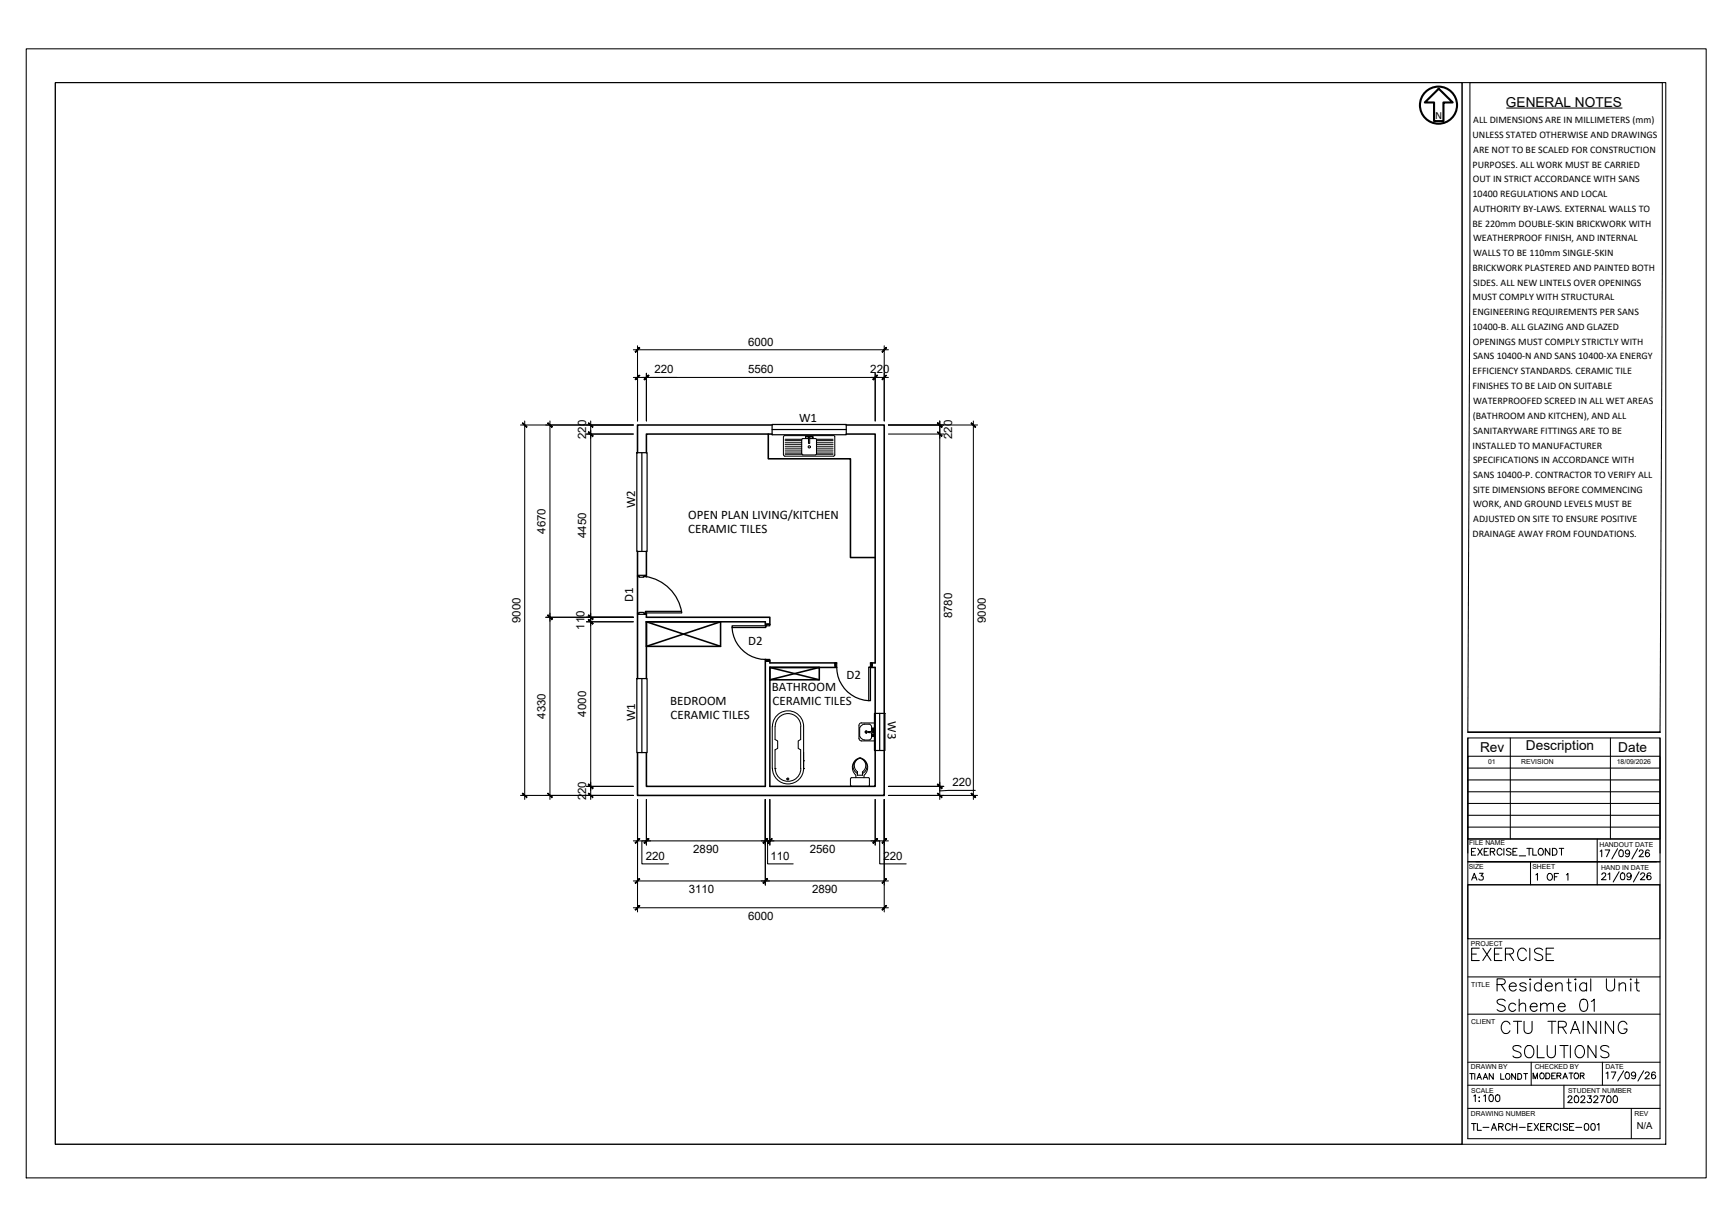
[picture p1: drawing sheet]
<svg xmlns="http://www.w3.org/2000/svg" width="420mm" height="297mm" viewBox="0 0 420 297" stroke-linecap="round" stroke-linejoin="round" font-family="sans-serif">
<!-- layer: 0 -->
<g fill="none" stroke="#000" stroke-width=".38">
<path d="M186.8 105.5v6h20v24h6M187.7 103.3h-32.7v6.7M187.7 105.5h-30.5v4.5M205.8 103.3h9.2v90.1h-60v-10.5M205.8 105.5h7v55.6h-1.1M155 134v30.9M157.2 134v6.2M157.2 149v1h30v1.8M157.2 151.1h18v6h-18zM157.2 151.1v13.8M157.2 151.1h28.9v1M157.2 151.1l18 6"/>
<path d="M175.2 151.1l-18 6M186.1 160.3v30.8h-28.9v-8.2M187.2 162.2v28.9h25.6v-28.9h-1.1M187.2 162.2h12v3h-12zM187.2 160.6v.5h16.2M187.2 162.2h16.2M187.2 162.2l12 3M199.2 162.2l-12 3"/>
</g>
<!-- layer: Door -->
<g fill="none" stroke="#000" stroke-width=".3">
<path d="M155 139.8h1.9v.4l-1.4 .1v-.1h-.5zM155 149l1.4-.1v.1h.5v.3h-1.9zM156.9 140.1a10.5 10.5 0 0 1 8.9 8.9M165.7 148.6h-8.8v.4h8.8M178 152.1h9.2v-.3h-1v.7h-8.2zM178 152.5a8.2 8.2 0 0 0 8.2 7.8M186.3 151.7l.8 .1zM186.2 160.3h1v.3h-1zM186.3 160.6l.8 .1zM203.1 161.2v.8zM203.1 161.1h.3v1.1h-.3zM203.4 162.2a8.2 8.2 0 0 0 7.8 8.1"/>
<path d="M211.7 161.1v9.2h-.5v-8.1h.8v-1.1zM212 161.2v.8z"/>
</g>
<!-- layer: window -->
<path d="M154.8 110h2.5v24h-2.5zM156.1 110v24M187.7 103.2h18.1v2.5h-18.1zM187.7 104.4h18.1M154.8 164.9h2.5v18h-2.5zM156.1 164.9v18M212.6 173.4h2.6v9h-2.6zM213.9 173.4v9" fill="none" stroke="#000" stroke-width=".3"/>
<!-- layer: objects -->
<g fill="none" stroke="#000" stroke-width=".25">
<path d="M190.8 105.9h11.8M190.8 105.8l-.3 .4v4.4l.3 .3M190.9 106.8h4M190.9 107.1h4M190.9 107.6h4M190.9 108.1h4M190.9 108.6h4M190.9 109.1h4M190.9 109.6h4M190.9 110.1h4M190.9 110.4h4M196.6 106.6l-1.6 .1-.1 3.6 .3 .2 3.1 .1 .2-.3v-3.4l-.2-.3h-1.4"/>
<path d="M196.6 107.7v-1.6h.3v1.6M196.6 107.7h.3M196.9 106.5h.7M197.6 106.1v.4v-.4h-1.7v.4h.7M198.5 106.8h4.1M198.5 107.1h4.1M198.5 107.6h4.1M198.5 108.1h4.1M198.5 108.6h4.1M198.5 109.1h4.1M198.5 109.6h4.1M198.5 110.1h4.1"/>
<path d="M198.5 110.4h4.1M202.7 105.8l.3 .4v4.4l-.2 .2-12 .1M187.8 176.6v10.2M187.8 176.6a3.8 3.8 0 0 1 3.8-3.8 3.8 3.8 0 0 1 3.8 3.8v10.2M188.5 176.6v3.2l.6 .3v1.8l-.6 .4v4.6M188.5 176.6a3.1 3.1 0 0 1 3.1-3.1 3.1 3.1 0 0 1 3.1 3.1v3.2l-.6 .3v1.8l.6 .4v4.5M209.5 175.7h3.1v4.4h-3.1l-.5-.2-.1-.4v-3.2M209.5 175.7l-.5 .2-.1 .4M211.1 177.8l.4 .1M211.1 177.9l1.4-.2v.5l-1.4-.1zM211.3 176h-1.1l-.9 .6-.2 .3-.1 2.1 .8 .8 1.5 .1M211.3 176l.5 .3 .1 .6"/>
<path d="M211.5 178l-.4 .1M211.9 176.9v.9M211.9 178.2v.8M211.9 179l-.1 .6-.5 .3M212 177h.5v.5h-.5zM212 178.5h.5v.5h-.5zM212.2 178l.3 .2M212.5 177.7l-.3 .2M188.5 186.8h.1M188.5 186.8a3.1 3.1 0 0 0 3.1 3.1 3.1 3.1 0 0 0 3.1-3.1M195.4 182.8v4M195.4 184.9h.1"/>
<path d="M195.4 186.8h.1M195.4 186.8a3.8 3.8 0 0 1-3.8 3.8 3.8 3.8 0 0 1-3.8-3.8M207 191.1h4.1M207.1 191.1l-.3-.2v-1.6l.3-.3 4.2 .1 .1 1.8-.2 .2M208.1 188.4v.6M208.1 188.4a2.43 2.43 0 0 1 1-4.2 2.43 2.43 0 0 1 1.8 1.8 2.43 2.43 0 0 1-.8 2.4M208.4 184.6h.1M208.4 184.6a1.97 1.97 0 0 0 .1 3.4M208.5 187.6v.8h1.2v-.8M208.5 187.6a1.84 1.84 0 0 1-.8-1.8 1.84 1.84 0 0 1 1.4-1.5 1.85 1.85 0 0 1 1.4 1.5 1.85 1.85 0 0 1-.8 1.8M209.7 184.6h.1M209.8 184.6a1.97 1.97 0 0 1-.1 3.4"/>
<path d="M210.1 188.4v.6"/>
<circle cx="196.8" cy="108.6" r=".28"/>
<circle cx="210.6" cy="177.9" r=".28"/>
<circle cx="210.6" cy="177.9" r=".19"/>
<circle cx="212.3" cy="177.9" r=".06"/>
<circle cx="212.3" cy="178.7" r=".23"/>
<circle cx="212.3" cy="177.2" r=".23"/>
<circle cx="212.3" cy="177.2" r=".19"/>
<circle cx="212.3" cy="178.7" r=".19"/>
<circle cx="191.6" cy="189.3" r=".23"/>
</g>
<!-- layer: drawing -->
<g fill="none" stroke="#000" stroke-width=".51">
<path d="M346.4 24.9l3.4-3.3 3.4 3.3h-2.2v4.5h-2.3v-4.5z"/>
<circle cx="349.8" cy="25.6" r="4.5"/>
</g>
<!-- layer: annotate -->
<g fill="none" stroke="#000" stroke-width=".25">
<path d="M154 91.8h10.6M154 85h62M155 84v18.3M156.2 91.8h59.8M157.2 90.7v11.6M212.8 90.7v11.6M215 84v18.3M126.6 103.3h27.4M127.6 102.3v92M133.7 102.3v92M142.6 105.5h11.4M143.6 102.3v92"/>
<path d="M216 105.5h13.5M216 103.3h21.7M228.5 102.3v92M236.7 102.3v92M132.7 150h21.3M142.6 151.1h11.4M126.6 193.4h27.4M142.6 191.1h11.4M155 194.3v27.4M157.2 194.3v11.1M186.1 194.3v20.9M187.2 194.3v11.1"/>
<path d="M212.8 194.3v11.1M215 194.3v27.4M216 193.4h21.7M216 191.1h13.5M237.1 192.1l-8.6 .1M154 204.4h62M154 214.1h62M156.1 204.4v5.6h6.4M186.6 204.4v5.6h6.3M213.9 204.4v5.6h6.4M356.9 215.1h46.7v13.1h-46.7zM154 220.7h62"/>
</g>
<g fill="#000" stroke="#000" stroke-width=".24">
<path d="M155.4 91.2l-.9 1.1 1.1-1zM154.4 92.2l1-1-.9 1.1z"/>
<path d="M155.4 84.5l-.9 1.1 1.1-1zM154.4 85.5l1-1-.9 1.1z"/>
<path d="M156.6 92.2l.1 .1 .9-1.1zM157.6 91.2l.2 .1-1.1 1z"/>
<path d="M157.6 91.2l-.9 1.1 1.1-1zM156.6 92.2l1-1-.9 1.1z"/>
<path d="M212.2 92.2l.1 .1 1-1.1zM213.3 91.2l-1 1.1z"/>
<path d="M213.3 91.2l-1 1.1zM212.2 92.2l1.1-1-1 1.1z"/>
<path d="M214.4 92.2l.1 .1 1-1.1zM215.5 91.2l-1 1.1z"/>
<path d="M214.4 85.5l.1 .1 1-1.1zM215.5 84.5v.1l-1 1z"/>
<path d="M127 102.9l1 1 .1-.1zM127.1 102.8l1 1-1.1-.9z"/>
<path d="M133.2 102.9l1 1 .1-.1zM133.3 102.8l1 1-1.1-.9z"/>
<path d="M143.2 105l-.1 .1 1.1 .9zM143.1 105.1l1.1 .9-.1 .1z"/>
<path d="M143.1 105.1l1 1 .1-.1zM143.2 105l1 1-1.1-.9z"/>
<path d="M143.1 102.9l1 1 .1-.1zM143.2 102.8l1 1-1.1-.9z"/>
<path d="M228 105v.1l1.1 .9zM228 105.1l1.1 .9-.2 .1z"/>
<path d="M228 102.9l.9 1 .2-.1zM228 102.8l1.1 1-1.1-.9z"/>
<path d="M228 102.9l.9 1 .2-.1zM228 102.8l1.1 1-1.1-.9z"/>
<path d="M236.1 102.9l1 1 .1-.1zM236.2 102.8l1 1-1.1-.9z"/>
<path d="M133.3 149.5l1 1zM133.2 149.6l1.1 .9-.1 .1z"/>
<path d="M133.2 149.6l1 1 .1-.1zM133.3 149.5l1 1z"/>
<path d="M143.2 149.5l1 1zM143.1 149.6l1.1 .9-.1 .1z"/>
<path d="M143.2 149.5l1 1zM143.1 149.6l1.1 .9-.1 .1z"/>
<path d="M143.1 150.7l1 1 .1-.1zM143.1 150.7l1.1 .9z"/>
<path d="M143.1 150.7l1 1 .1-.1zM143.1 150.7l1.1 .9z"/>
<path d="M127.1 192.8l1 1zM127 192.9l1.1 .9-.1 .1z"/>
<path d="M133.3 192.8l1 1zM133.2 192.9l1.1 .9-.1 .1z"/>
<path d="M143.2 192.8l1 1zM143.1 192.9l1.1 .9-.1 .1z"/>
<path d="M143.2 190.6l1 1zM143.1 190.7l1.1 .9-.1 .1z"/>
<path d="M143.1 190.7l1 1 .1-.1zM143.1 190.7l1.1 .9z"/>
<path d="M228 190.7l1.1 .9zM228 190.7l1.1 .9-.2 .1z"/>
<path d="M228 192.8l1.1 1zM228 192.9l1.1 .9-.2 .1z"/>
<path d="M228 190.7l.9 1 .2-.1zM228 190.7l1.1 .9z"/>
<path d="M236.2 192.8l1 1zM236.1 192.9l1.1 .9-.1 .1z"/>
<path d="M155.4 203.8l-.9 1.1 1.1-1zM155.4 203.8l-.9 1.1h-.1z"/>
<path d="M155.4 213.6l-.9 1.1 1.1-1zM155.4 213.6l-.9 1.1-.1-.1z"/>
<path d="M156.6 204.9h.1l.9-1.1zM157.6 203.8l.2 .1-1.1 1z"/>
<path d="M157.6 203.8l-.9 1.1 1.1-1zM156.6 204.9l1-1.1-.9 1.1z"/>
<path d="M185.5 204.9h.2l.8-1.1zM186.5 203.8l-.8 1.1z"/>
<path d="M185.5 204.9h.2l.8-1.1zM186.5 203.8l-.8 1.1z"/>
<path d="M185.5 214.6l.2 .1 .8-1.1zM186.5 213.6l.1 .1-.9 1z"/>
<path d="M186.5 213.6l-.8 1.1 .9-1zM186.5 213.6l-.8 1.1-.2-.1z"/>
<path d="M187.6 203.8l-.8 1.1zM187.6 203.8l-.8 1.1h-.2z"/>
<path d="M187.6 203.8l-.8 1.1zM187.6 203.8l-.8 1.1h-.2z"/>
<path d="M212.2 204.9l1.1-1.1zM213.3 203.8l-1 1.1z"/>
<path d="M213.3 203.8l-1 1.1zM213.3 203.8l-1 1.1z"/>
<path d="M214.4 204.9l1.1-1.1zM215.5 203.8l-1 1.1z"/>
<path d="M214.4 214.6l1.1-1zM215.5 213.6v.1l-1 1z"/>
<path d="M155.4 220.1l-.9 1.1 1.1-1zM154.4 221.1l1-1-.9 1.1z"/>
<path d="M214.4 221.1l1.1-1zM215.5 220.1l-1 1.1z"/>
</g>
<!-- layer: Title Block -->
<g fill="none" stroke="#000" stroke-width=".25">
<path d="M6.4 11.9h408.5v274.4h-408.5zM13.4 20.1h391.6v258h-391.6zM355.5 20.1v258M357.4 20.1h46.8v45.7l-.6 112.2h-46.7l.5-115zM366.3 26.3h28.1M356.9 179.4v97.4h46.7v-97.4M356.9 178h46.7M367.2 179.4v24.5M391.6 179.4v24.5M356.9 183.8h46.7v20.1h-46.7zM356.9 198.2h46.7M356.9 195.3h46.7"/>
<path d="M356.9 192.5h46.7M356.9 189.6h46.7M356.9 186.7h46.7M403.6 183.8v-4.4h-46.7v4.7M356.9 209.5h46.7M356.9 201.1h46.7M356.9 215.1h46.7M356.9 203.9h46.7M357.8 207h.6M358.8 206.2h-1v1.7h1M359.3 206.2l1.1 1.7M360.4 206.2l-1.1 1.7"/>
<path d="M360.9 207h.6M361.9 206.2h-1v1.7h1M362.4 207l.9-.1 .2-.2-.1-.3-1-.2v1.7M362.9 207l.6 .9M365.2 206.6a.61 .61 0 0 0-.7-.4 .61 .61 0 0 0-.5 .7 .67 .67 0 0 0 .3 .9 .67 .67 0 0 0 .9-.3M365.7 206.2v1.7M367.4 206.5a.6 .6 0 0 0-.6-.3 .6 .6 0 0 0-.5 .4l1.1 .8v.3l-.4 .2-.7-.2M367.9 207h.6M368.9 206.2h-1v1.7h1M369.4 208h1.6M371.2 206.2h1.1M371.8 206.2v1.7"/>
<path d="M372.1 209.5v5.6M372.7 206.2v1.7h.9M373.5 212.7l.3-.4v1.7M374.2 206.5a.75 .75 0 0 1 1 .1 .75 .75 0 0 1-.1 1.1 .75 .75 0 0 1-1.1-.2 .75 .75 0 0 1 .2-1zM376.5 212.4a.76 .76 0 0 1 1 .7 .76 .76 0 0 1-1 .8l-.3-.6 .1-.6zM376.8 206.2v1.7l-1.1-1.7v1.7M377.5 206.2h.5a.88 .88 0 0 1 .6 .8 .88 .88 0 0 1-.6 .9h-.5zM377.9 213.1h.7M379 212.3h-1.1v1.7M379.1 206.2h1.1M379.7 206.2v1.7M380.9 212.7l.3-.4v1.7"/>
<path d="M388.4 203.9v11.2M389.1 206.9l.4-.3v1.7M389.5 212.6l.3-.4 .5 .1 .1 .2-.2 .6-.8 .7h1.1M390.3 206.6h1.1l-.8 1.7M391 212.5l.4-.3v1.6M393.3 206.3l-1.4 2.5M393.7 211.9l-1.5 2.5M393.9 206.7a.54 .54 0 0 1 .8 .2v1.1a.54 .54 0 0 1-.5 .3 .54 .54 0 0 1-.5-.3l-.1-.7zM394.2 212.3a.5 .5 0 0 1 .8 .2l.1 .4a.7 .7 0 0 1-.7 .9 1.02 1.02 0 0 1-.2-1.5zM396.2 207.2a.51 .51 0 0 1-.7 .4 .51 .51 0 0 1-.2-.8 .51 .51 0 0 1 .8 .1l.1 .3a.77 .77 0 0 1-.6 1.1l-.3-.3M396.6 212.7a.53 .53 0 0 1-.7 .5 .53 .53 0 0 1-.2-.8 .53 .53 0 0 1 .8 0l.1 .3a.77 .77 0 0 1-.6 1.1l-.4-.2M398.2 206.3l-1.4 2.5"/>
<path d="M398.6 211.9l-1.4 2.5M398.6 207l.1-.3 .5-.1 .3 .5-1 1.2h1.1M398.9 212.6l.4-.4 .4 .1 .2 .2-.2 .6-.8 .7h1.1M401 206.9l-.1-.2a.5 .5 0 0 0-.7 .2v1.1a.51 .51 0 0 0 .8 .1 .51 .51 0 0 0-.2-.8 .51 .51 0 0 0-.7 .4M401.4 212.4l-.1-.1a.54 .54 0 0 0-.8 .2v1.1a.52 .52 0 0 0 .8 .2 .52 .52 0 0 0-.1-.9 .52 .52 0 0 0-.7 .4M356.9 237.5h46.7M364 239.3l1.7-.1a.68 .68 0 0 0 0-1.1l-1.7-.2v3M365 239.3l1 1.6M367 239.7h1.7a.85 .85 0 0 0-.9-.9 .85 .85 0 0 0-.8 .9 .93 .93 0 0 0 .5 1.1 .93 .93 0 0 0 1.2-.3M371.1 239.3a.9 .9 0 0 0-1.6 0 1.67 1.67 0 0 0 1.5 .7l.1 .5a.9 .9 0 0 1-1.6 0M372.1 237.9l.1 .2-.1 .1-.2-.1zM372.1 238.9v2"/>
<path d="M374.8 239.3a.95 .95 0 0 0-1.4-.1 .95 .95 0 0 0 0 1.4 .95 .95 0 0 0 1.4-.1M374.8 237.9v3M375.7 239.7h1.7a.85 .85 0 0 0-.8-.9 .85 .85 0 0 0-.9 .9 .93 .93 0 0 0 .6 1.1 .93 .93 0 0 0 1.1-.3M378.3 239.5l.7-.6 .7 .2 .1 1.8M378.3 238.9v2M381 238.9h1M381.4 237.9v2.4l.1 .5 .6 .1M382.9 238.1l.2-.2 .1 .2-.1 .1zM383.1 238.9v2M385.8 239.3a.95 .95 0 0 0-1.4-.1 .95 .95 0 0 0 0 1.4 .95 .95 0 0 0 1.4-.1M385.8 238.9v2M386.8 237.9v3"/>
<path d="M390.6 237.9v2.1a1.01 1.01 0 0 0 1 .9 1.01 1.01 0 0 0 1-.9v-2.1M393.7 239.5l.7-.6 .7 .2 .2 1.8M393.7 238.9v2M396.5 237.9l.1 .2-.1 .1-.1-.1zM396.5 238.9v2M397.5 238.9h1M398 237.9v2.4l.1 .5 .5 .1M356.9 246.5h46.7M356.9 258.2h46.7M366 243.3a1.14 1.14 0 0 0-2 .3l.6 .6 .8 .2a.74 .74 0 0 1 .3 1.3 1.32 1.32 0 0 1-1.7-.3M368.5 244.3a.95 .95 0 0 0-1.4-.2 .95 .95 0 0 0 0 1.4 .95 .95 0 0 0 1.4-.1M369.4 244.4l.7-.5 .7 .1 .2 .4v1.4"/>
<path d="M369.4 242.9v2.9M372.1 244.7h1.6a.85 .85 0 0 0-.8-.9 .85 .85 0 0 0-.8 .9 .94 .94 0 0 0 .5 1 .94 .94 0 0 0 1.1-.3M372.3 258.2v5.6M374.6 244.4l.7-.5 .7 .1 .2 1.8M374.6 243.9v1.9M376.2 244.4l.7-.5 .7 .1 .1 1.8M378.9 244.7h1.7a.88 .88 0 0 0-1.1-.9 .88 .88 0 0 0-.6 1.2 .91 .91 0 0 0 .7 .8 .91 .91 0 0 0 1-.4M384.5 243a1.02 1.02 0 0 1 1.4 .4 2.46 2.46 0 0 1-.3 2.3 .9 .9 0 0 1-1.4-.4 2.32 2.32 0 0 1 .3-2.3zM386.9 243.4l.7-.5v2.9M389.6 258.2v5.6M356.9 263.8h46.7M356.9 269.4h46.7"/>
<path d="M357.4 261h.9M357.8 261v1.4M358.3 266.4l.4-.3v1.7M358.6 261v1.4M359.1 262.4l.6-1.4 .5 1.4M359.4 261.9h.6M359.6 266.7v.1zM359.6 267.6v.2zM360.6 262.4l.6-1.4 .5 1.4M360.8 266.4l.4-.3v1.7M360.8 261.9h.7M362.3 266.2a.51 .51 0 0 1 .7 .2l.1 .4a.73 .73 0 0 1-.6 1 1.04 1.04 0 0 1-.2-1.6z"/>
<path d="M363.1 261v1.4l-1-1.4v1.4M363.8 266.2a.56 .56 0 0 1 .8 .2l.1 .4a.68 .68 0 0 1-.6 1 1.01 1.01 0 0 1-.3-1.6zM364.9 261v1.4h.8M366.3 261a.67 .67 0 0 1 .9 .7 .67 .67 0 0 1-.9 .6l-.3-.5zM368.5 261v1.4l-.9-1.4v1.4M369 261h.5a.75 .75 0 0 1 .5 .7 .75 .75 0 0 1-.5 .7h-.5zM380.3 263.8v5.6M390.5 260.9l.4-.3v1.6M391.8 260.6h1.1l-.8 1.6M394.8 260.3l-1.5 2.5M395.3 260.7a.51 .51 0 0 1 .8 .2v1a.51 .51 0 0 1-.5 .3 .51 .51 0 0 1-.4-.3l-.1-.6zM396.6 269.4v7.3"/>
<path d="M397.7 261.1a.53 .53 0 0 1-.7 .5 .53 .53 0 0 1-.2-.8 .53 .53 0 0 1 .8 0l.1 .3a.77 .77 0 0 1-.6 1.1l-.4-.2M399.7 260.3l-1.4 2.5M400 261a.51 .51 0 0 1 .5-.4 .51 .51 0 0 1 .5 .3l-.1 .3-.9 1h1.1M402.5 260.8l-.1-.1a.51 .51 0 0 0-.8 .2v1.1a.51 .51 0 0 0 .9 .1 .51 .51 0 0 0-.2-.8 .51 .51 0 0 0-.7 .4"/>
</g>
<!-- layer: 0 -->
<path d="M13.4 20.1h342.1v258h-342.1z" fill="none" stroke="#000" stroke-width=".24"/>
<text font-size="6.6" x="363.7" y="252.6">CTU TRAINING</text>
<g font-size="6.2">
<text x="356.7" y="234.6">EXERCISE</text>
<text x="366.5" y="258.2">SOLUTIONS</text>
</g>
<text font-size="4.9" x="356.7" y="215.2">A3</text>
<g font-size="4.4">
<text x="371.5" y="263.5">MODERATOR</text>
<text x="379.9" y="269.2">20232700</text>
<text x="356.7" y="275.9">TL-ARCH-EXERCISE-001</text>
</g>
<g font-size="3.3">
<text x="366.2" y="25.9">GENERAL NOTES</text>
<text x="359.9" y="182.7">Rev</text>
<text x="371" y="182.3">Description</text>
<text x="393.5" y="182.7">Date</text>
</g>
<g font-size="3.2">
<text x="194.3" y="102.5">W1</text>
<text x="154.4" y="123.6" transform="rotate(-90 154.4 123.6)">W2</text>
<text x="167.3" y="126.2">OPEN PLAN LIVING/KITCHEN</text>
<text x="167.3" y="129.5">CERAMIC TILES</text>
<text x="154" y="146.4" transform="rotate(-90 154 146.4)">D1</text>
<text x="181.9" y="156.8">D2</text>
<text x="205.9" y="165">D2</text>
<text x="162.9" y="171.4">BEDROOM</text>
<text x="187.7" y="168.1">BATHROOM</text>
<text x="187.8" y="171.5">CERAMIC TILES</text>
<text x="154.5" y="175.4" transform="rotate(-90 154.5 175.4)">W1</text>
<text x="163.1" y="174.7">CERAMIC TILES</text>
<text x="215.8" y="175.3" transform="rotate(90 215.8 175.3)">W3</text>
</g>
<g font-size="2.8">
<text x="181.9" y="84">6000</text>
<text x="159.1" y="90.7">220</text>
<text x="181.9" y="90.7">5560</text>
<text x="211.6" y="90.7">220</text>
<text x="142.6" y="106.7" transform="rotate(-90 142.6 106.7)">220</text>
<text x="231.5" y="106.7" transform="rotate(-90 231.5 106.7)">220</text>
<text x="132.7" y="129.7" transform="rotate(-90 132.7 129.7)">4670</text>
<text x="142.6" y="130.8" transform="rotate(-90 142.6 130.8)">4450</text>
<text x="126.5" y="151.4" transform="rotate(-90 126.5 151.4)">9000</text>
<text x="142.1" y="153" transform="rotate(-90 142.1 153)">110</text>
<text x="231.5" y="150.3" transform="rotate(-90 231.5 150.3)">8780</text>
<text x="239.7" y="151.4" transform="rotate(-90 239.7 151.4)">9000</text>
<text x="132.7" y="174.7" transform="rotate(-90 132.7 174.7)">4330</text>
<text x="142.6" y="174.2" transform="rotate(-90 142.6 174.2)">4000</text>
<text x="231.6" y="191.1">220</text>
<text x="142.6" y="194.5" transform="rotate(-90 142.6 194.5)">220</text>
<text x="157" y="208.9">220</text>
<text x="168.6" y="207.4">2890</text>
<text x="187.4" y="208.9">110</text>
<text x="196.9" y="207.4">2560</text>
<text x="214.8" y="208.9">220</text>
<text x="167.5" y="217.1">3110</text>
<text x="197.5" y="217.1">2890</text>
<text x="181.9" y="223.7">6000</text>
</g>
<text font-size="2.7" x="349" y="29">N</text>
<g font-size="2.4">
<text x="358.2" y="29.9">ALL DIMENSIONS ARE IN MILLIMETERS (mm)</text>
<text x="358" y="33.6">UNLESS STATED OTHERWISE AND DRAWINGS</text>
<text x="358" y="40.7">PURPOSES. ALL WORK MUST BE CARRIED</text>
<text x="358.2" y="37.1">ARE NOT TO BE SCALED FOR CONSTRUCTION</text>
<text x="358" y="47.9">10400 REGULATIONS AND LOCAL</text>
<text x="358.1" y="44.3">OUT IN STRICT ACCORDANCE WITH SANS</text>
<text x="358.2" y="51.5">AUTHORITY BY-LAWS. EXTERNAL WALLS TO</text>
<text x="358" y="55.1">BE 220mm DOUBLE-SKIN BRICKWORK WITH</text>
<text x="358.2" y="58.6">WEATHERPROOF FINISH, AND INTERNAL</text>
<text x="358" y="65.8">BRICKWORK PLASTERED AND PAINTED BOTH</text>
<text x="358.2" y="62.2">WALLS TO BE 110mm SINGLE-SKIN</text>
<text x="358.2" y="69.4">SIDES. ALL NEW LINTELS OVER OPENINGS</text>
<text x="358" y="73">MUST COMPLY WITH STRUCTURAL</text>
<text x="358" y="76.6">ENGINEERING REQUIREMENTS PER SANS</text>
<text x="358" y="80.2">10400-B. ALL GLAZING AND GLAZED</text>
<text x="358.1" y="83.7">OPENINGS MUST COMPLY STRICTLY WITH</text>
<text x="358.2" y="87.3">SANS 10400-N AND SANS 10400-XA ENERGY</text>
<text x="358" y="90.9">EFFICIENCY STANDARDS. CERAMIC TILE</text>
<text x="358" y="94.5">FINISHES TO BE LAID ON SUITABLE</text>
<text x="358.1" y="101.8">(BATHROOM AND KITCHEN), AND ALL</text>
<text x="358.2" y="98.1">WATERPROOFED SCREED IN ALL WET AREAS</text>
<text x="358.2" y="105.4">SANITARYWARE FITTINGS ARE TO BE</text>
<text x="358" y="109">INSTALLED TO MANUFACTURER</text>
<text x="358.2" y="112.6">SPECIFICATIONS IN ACCORDANCE WITH</text>
<text x="358.2" y="116.2">SANS 10400-P. CONTRACTOR TO VERIFY ALL</text>
<text x="358.2" y="119.8">SITE DIMENSIONS BEFORE COMMENCING</text>
<text x="358.2" y="123.3">WORK, AND GROUND LEVELS MUST BE</text>
<text x="358" y="130.5">DRAINAGE AWAY FROM FOUNDATIONS.</text>
<text x="358.2" y="126.9">ADJUSTED ON SITE TO ENSURE POSITIVE</text>
</g>
<text font-size="2.3" x="398" y="274.5">N/A</text>
<g font-size="1.7">
<text x="361.9" y="185.7">01</text>
<text x="369.9" y="185.7">REVISION</text>
<text x="393.1" y="185.7">18/09/2026</text>
<text x="357.2" y="205.4">FILE NAME</text>
<text x="388.9" y="205.8">HANDOUT DATE</text>
<text x="357.1" y="211.3">SIZE</text>
<text x="372.6" y="211.3">SHEET</text>
<text x="389.3" y="211.5">HAND IN DATE</text>
<text x="357.7" y="229.8">PROJECT</text>
<text x="357.7" y="239.9">TITLE</text>
<text x="357.7" y="248.9">CLIENT</text>
<text x="357.7" y="259.8">DRAWN BY</text>
<text x="373.2" y="259.8">CHECKED BY</text>
<text x="390.4" y="259.8">DATE</text>
<text x="357.7" y="265.6">SCALE</text>
<text x="381.3" y="265.6">STUDENT NUMBER</text>
<text x="357.7" y="271.2">DRAWING NUMBER</text>
<text x="397.4" y="271.2">REV</text>
</g>
</svg>
